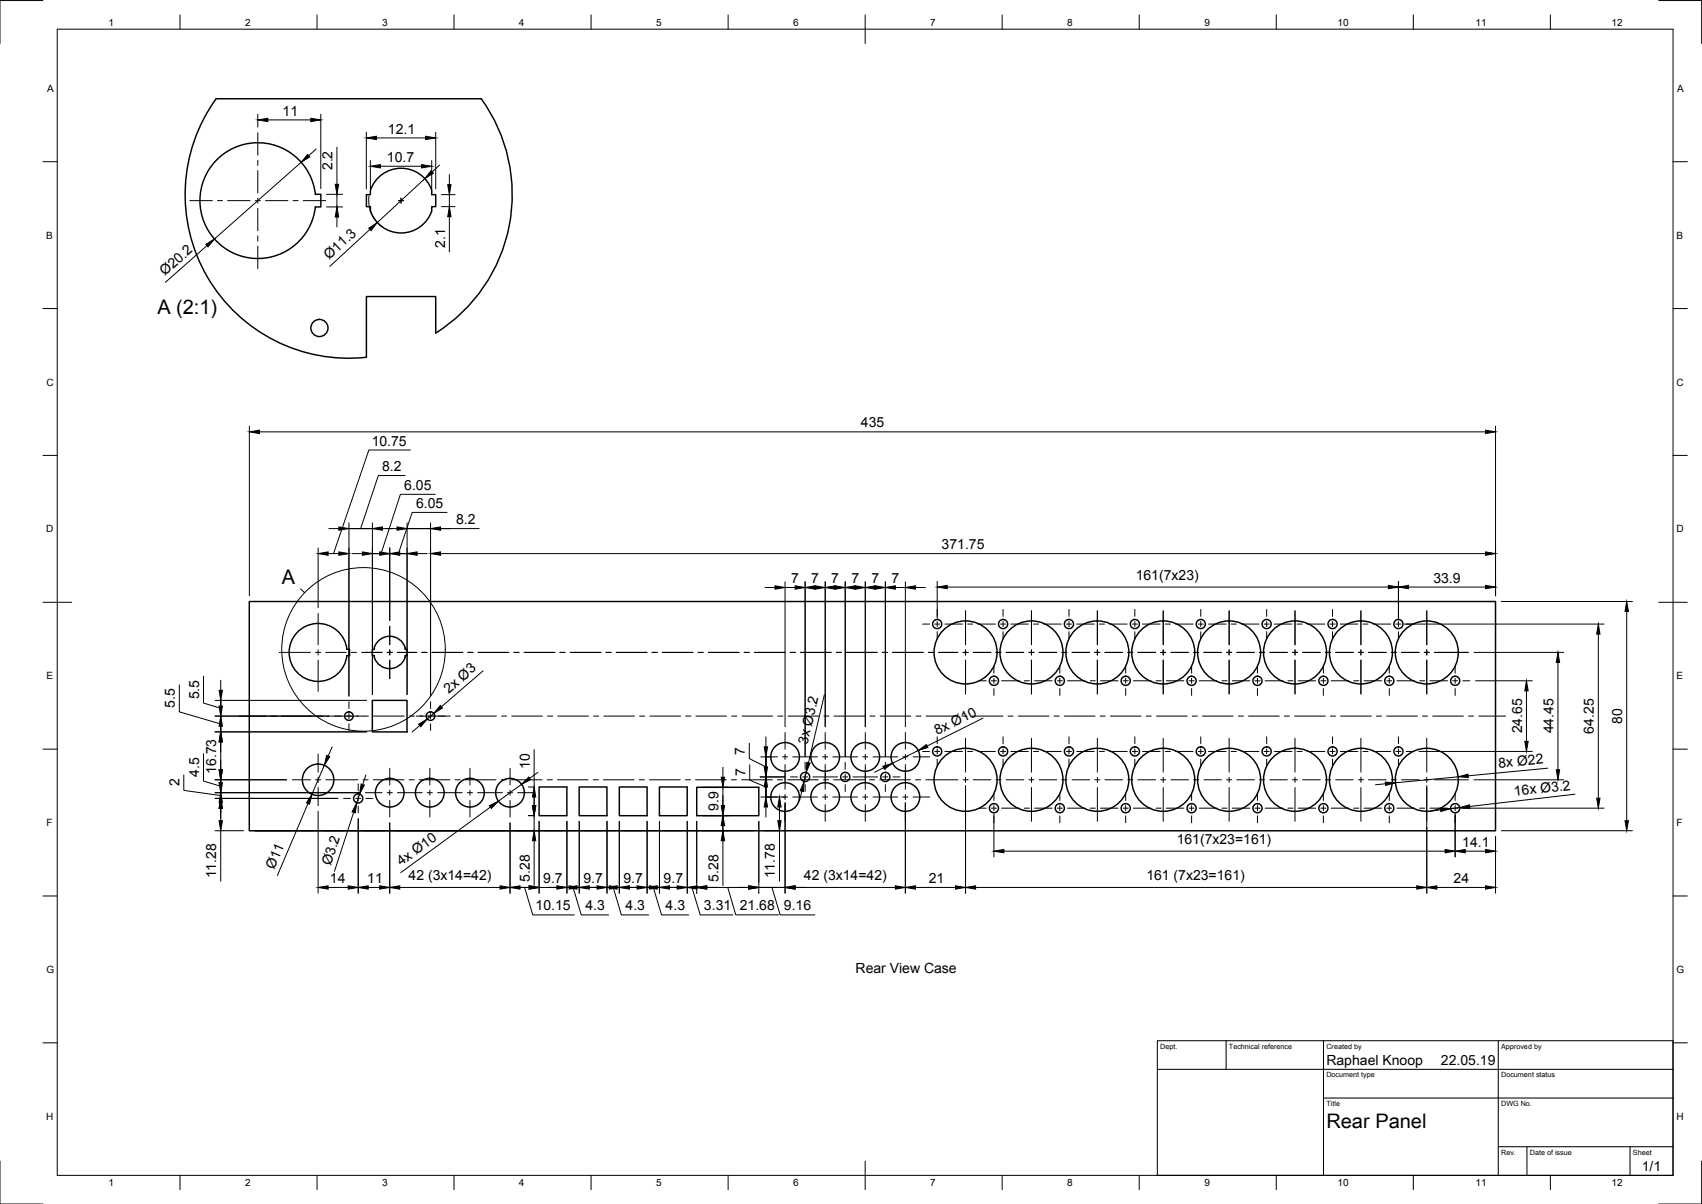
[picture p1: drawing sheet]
<svg xmlns="http://www.w3.org/2000/svg" width="594mm" height="420mm" viewBox="0 0 594 420" stroke-linecap="round" stroke-linejoin="round" font-family="sans-serif">
<!-- layer: Sichtbar -->
<g fill="none" stroke="#000" stroke-width=".51">
<path d="M75.4 34.5h92.6a57.1 57.1 0 0 1-15.9 81.7v-12.7h-24.2v21.2a57.1 57.1 0 0 1-55.5-28.1 57.1 57.1 0 0 1 3-62.1zM110.1 72.2a20.2 20.2 0 0 1-30.8 14.9 20.2 20.2 0 0 1 0-34.2 20.2 20.2 0 0 1 30.8 14.9h1.9v4.4h-1.9M131.7 62.4a11.3 11.3 0 0 1 19 4v1.5h1.4v4.2h-1.4a7.3 7.3 0 0 1-2.4 5.6 11.3 11.3 0 0 1-19-4.1v-1.5h-1.4v-4.2h1.4a7.6 7.6 0 0 1 2.4-5.5zM87 209.9h435v80h-435zM121.1 226.6h.9v2.2h-.9M121.1 226.6a10.1 10.1 0 0 0-15.4-7.5 10.1 10.1 0 0 0 0 17.1 10.1 10.1 0 0 0 15.4-7.4M130.7 225.9v.7h-.7v2.1h.7v.8M130.7 225.9a5.6 5.6 0 0 1 5.3-3.9 5.6 5.6 0 0 1 5.4 3.9v.7h.7v2.1h-.7a5.5 5.5 0 0 1-4.3 4.5 5.5 5.5 0 0 1-5.7-2.3l-.7-1.4M130 244.4h12.1v11h-12.1zM188.2 274.6h9.7v10h-9.7zM202.2 274.6h9.7v10h-9.7zM216.2 274.6h9.7v10h-9.7z"/>
<path d="M230.2 274.6h9.7v10h-9.7zM243.2 274.7h21.7v9.9h-21.7z"/>
<circle cx="111.5" cy="114.5" r="3"/>
<circle cx="327.1" cy="217.8" r="1.6"/>
<circle cx="350.1" cy="217.8" r="1.6"/>
<circle cx="373.1" cy="217.8" r="1.6"/>
<circle cx="396.1" cy="217.8" r="1.6"/>
<circle cx="419.1" cy="217.8" r="1.6"/>
<circle cx="442.1" cy="217.8" r="1.6"/>
<circle cx="465.1" cy="217.8" r="1.6"/>
<circle cx="488.1" cy="217.8" r="1.6"/>
<circle cx="337" cy="227.7" r="11"/>
<circle cx="346.9" cy="237.6" r="1.6"/>
<circle cx="360" cy="227.7" r="11"/>
<circle cx="369.9" cy="237.6" r="1.6"/>
<circle cx="383" cy="227.7" r="11"/>
<circle cx="392.9" cy="237.6" r="1.6"/>
<circle cx="406" cy="227.7" r="11"/>
<circle cx="415.9" cy="237.6" r="1.6"/>
<circle cx="429" cy="227.7" r="11"/>
<circle cx="438.9" cy="237.6" r="1.6"/>
<circle cx="452" cy="227.7" r="11"/>
<circle cx="461.9" cy="237.6" r="1.6"/>
<circle cx="475" cy="227.7" r="11"/>
<circle cx="484.9" cy="237.6" r="1.6"/>
<circle cx="498" cy="227.7" r="11"/>
<circle cx="507.9" cy="237.6" r="1.6"/>
<circle cx="121.8" cy="249.9" r="1.49"/>
<circle cx="150.3" cy="249.9" r="1.49"/>
<circle cx="111" cy="272.1" r="5.5"/>
<circle cx="125" cy="278.6" r="1.6"/>
<circle cx="136" cy="276.6" r="5"/>
<circle cx="150" cy="276.6" r="5"/>
<circle cx="164" cy="276.6" r="5"/>
<circle cx="178" cy="276.6" r="5"/>
<circle cx="274" cy="278.1" r="5"/>
<circle cx="274" cy="264.1" r="5"/>
<circle cx="281" cy="271.1" r="1.6"/>
<circle cx="288" cy="278.1" r="5"/>
<circle cx="288" cy="264.1" r="5"/>
<circle cx="295" cy="271.1" r="1.6"/>
<circle cx="302" cy="264.1" r="5"/>
<circle cx="302" cy="278.1" r="5"/>
<circle cx="309" cy="271.1" r="1.6"/>
<circle cx="316" cy="264.1" r="5"/>
<circle cx="316" cy="278.1" r="5"/>
<circle cx="327.1" cy="262.2" r="1.6"/>
<circle cx="337" cy="272.1" r="11"/>
<circle cx="350.1" cy="262.2" r="1.6"/>
<circle cx="360" cy="272.1" r="11"/>
<circle cx="373.1" cy="262.2" r="1.6"/>
<circle cx="383" cy="272.1" r="11"/>
<circle cx="396.1" cy="262.2" r="1.6"/>
<circle cx="406" cy="272.1" r="11"/>
<circle cx="419.1" cy="262.2" r="1.6"/>
<circle cx="429" cy="272.1" r="11"/>
<circle cx="442.1" cy="262.2" r="1.6"/>
<circle cx="452" cy="272.1" r="11"/>
<circle cx="465.1" cy="262.2" r="1.6"/>
<circle cx="475" cy="272.1" r="11"/>
<circle cx="488.1" cy="262.2" r="1.6"/>
<circle cx="498" cy="272.1" r="11"/>
<circle cx="346.9" cy="282" r="1.6"/>
<circle cx="369.9" cy="282" r="1.6"/>
<circle cx="392.9" cy="282" r="1.6"/>
<circle cx="415.9" cy="282" r="1.6"/>
<circle cx="438.9" cy="282" r="1.6"/>
<circle cx="461.9" cy="282" r="1.6"/>
<circle cx="484.9" cy="282" r="1.6"/>
<circle cx="507.9" cy="282" r="1.6"/>
</g>
<!-- layer: Border -->
<g fill="none" stroke="#000" stroke-width=".35">
<path d="M15 .2h-15v15M20 10.2h564v400h-564zM62.8 5.2v5M110.7 5.2v5M158.5 5.2v5M206.3 5.2v5M254.1 5.2v5M302 5.2v10M349.8 5.2v5M397.6 5.2v5M445.5 5.2v5M493.3 5.2v5"/>
<path d="M541.1 5.2v5M579 .2h15v15M15 56.4h5M584 56.4h5M15 107.7h5M584 107.7h5M15 158.9h5M584 158.9h5M15 210.2h10M579 210.2h10M15 261.4h5M584 261.4h5"/>
<path d="M15 312.7h5M584 312.7h5M15 363.9h5M584 363.9h5M0 405.2v15h15M62.8 410.2v5M110.7 410.2v5M158.5 410.2v5M206.3 410.2v5M254.1 410.2v5M302 405.2v10M349.8 410.2v5"/>
<path d="M397.6 410.2v5M445.5 410.2v5M493.3 410.2v5M541.1 410.2v5M594 405.2v15h-15"/>
</g>
<!-- layer: TitleBlock -->
<path d="M404 363.2h180v47h-180zM404 373.2h180M428 363.2v10M462 363.2v47M523 363.2v47M462 383.2h122M523 400.2h61M533 400.2v10M569 400.2v10" fill="none" stroke="#000" stroke-width=".36"/>
<!-- layer: Dimensions -->
<g fill="none" stroke="#000" stroke-width=".35">
<path d="M90 39.9v4.4M112 39.9v25.9M93.5 41.8h15M105.1 56.6l-30.3 26.8M110.4 52l-2.7 2.3M117.6 51.4v12.9M127.9 46.1v19.8M129.3 56v9.9M131.4 48.1h17.2M132.8 58h14.4M150.7 56v9.9M152.1 46.1v19.8"/>
<path d="M153.4 57.6l-2.5 2.4M114 67.8h5.6M114 72.2h5.6M117.6 67.8v4.4M117.6 75.7v3.5M128.8 68.3a11.3 11.3 0 0 0 4.4 10.7M148.3 62.4l-16.6 15.3M154.1 67.9h4.8M154.1 72.1h4.8M156.8 60.9v3.5M156.8 67.9v4.2M156.8 75.6v12.3"/>
<path d="M72.2 85.7l-14.5 12.8M129.1 80.1l-14 12.9M87 148.7v59.2M90.5 150.7h428M143.3 157h-14.5l-12.4 36.2M522 148.7v59.2M141.4 165.9h-9.3l-6.2 18.6M151.9 172.5h-12.1l-6.8 20.7M156 178.8h-12.1l-4.8 14.4M111 191.2v20.9M114.5 193.2h3.8M114.8 184.5h3.5"/>
<path d="M121.8 182.5v60.4M123 193.2h3.5M129 193.2h3.5M130 184.5h-8.2h8.2M130 182.5v59.9M133.5 184.5h5.1M136 193.2h-6h6M136 191.2v25.3M139.5 193.2h3.5M142.1 193.2h-6.1h6.1M142.1 182.5v59.9M145.6 193.2h3.5"/>
<path d="M150.3 184.5h-8.2h8.2M150.3 182.5v60.4M150.3 184.5h17M153.8 193.2h364.7M267 205h3.5M274 203v50.6M274 205h42M281 203v61M288 203v50.6M295 203v61M302 203v50.6M309 203v61"/>
<path d="M316 203v50.6M319.5 205h3.5M327.1 202.9v12.9M330.6 204.9h154M488.1 202.9v12.9M490.1 217.8h69.8M491.6 204.9h26.9M524 209.9h45.8M567.8 213.4v73M62.6 239v9.4l14.4 4.2M71 235.9v9.4l6 1.9M77 237.4v3.5"/>
<path d="M168.6 234.1l-14.5 12.5M514.5 227.7h31.3M515 237.6h19.8M543.8 231.2v37.4M557.9 221.3v57.2M75.1 255.4h52.9M75.1 249.9h39.7M75.1 244.4h52.9M77 255.4v-5.5v5.5M77 249.9v-5.5v5.5M77 242.9v3.5M77 253.4v3.5"/>
<path d="M77 258.9v9.7M146.5 253.2l-2.7 2.3M151.4 248.9l-2.3 2M261.5 259.4v5.3l5.8 2.9v-3.5M267.3 257.1v3.5M287.7 242.4l-5.5 23.8M343.1 250.6l-19.5 9.7M532.8 241.1v17.6M64.2 270.4v5.4l12.8 1.8M71 263v9.6l6 1.8M75.1 272.1h24.9M75.1 278.6h42.8"/>
<path d="M75.1 276.6h50.4M77 278.6v-2v2M77 276.6v-4.5v4.5M77 269.6v3.5M113.2 267.1l-4.3 10.1M115.9 260.6l-1.3 3.2M125.5 277.1l-1 3M127.7 270.4l-1.1 3.4M182.1 273.7l-8.1 5.9M184.4 274.6h1.8M186.4 261.6v13M186.4 277.6v3.5"/>
<path d="M187.7 269.5l-2.8 2.1M245.2 274.7h9.1M252.3 267.7v3.5M252.3 274.7v16.9M261.7 266.9v5.3l5.6 2.4v3.5M265.3 271.1h8.6M267.3 278.1v-7v7M267.3 271.1v-7v7M267.5 278.1h6.6M267.5 264.1h1.8M279.9 276.1l-.8 3.4M281.4 269.6l-.7 3.1"/>
<path d="M308.4 267.9l-3.1 1.6M320.5 261.9l-8.9 4.5M337 274.1v37.6M483.6 273.5l-3.5 .4M495.2 262.2h39.6M498 274.1v37.6M509 271.1l-21.9 2.1M514.5 272.1h31.3M540.2 268.1l-27.8 2.6M549.7 277.2l-36.7 4.2M75.1 289.9h9.9M77 280.1v6.3"/>
<path d="M77 289.9v17.6M89 289.9h174.1M107.5 280.4l-10.7 25.1M111 283.1v28.6M123.4 283.5l-6.7 20.6M125 285.7v26M136 287.1v24.6M171.2 281.6l-31.3 22.9M178 287.1v24.6M184.4 284.6h1.8M186.4 284.6v5.3M186.4 293.4v15.6"/>
<path d="M188.2 286.6v25.1M197.9 286.6v25.1M202.2 286.6v25.1M211.9 286.6v25.1M216.2 286.6v25.1M225.9 286.6v25.1M230.2 286.6v25.1M239.9 286.6v25.1M243.2 286.6v25.1M245.2 284.6h9.1M252.3 293.4v15.6M264.9 286.6v25.1"/>
<path d="M266.6 289.9h5.7M267.3 281.6v3.5M272.1 281.6v4.8M272.1 289.9v17.6M274 280.1v31.6M316 280.1v31.6M346.9 284v15M350.4 297h154M502.9 282.6l-3.5 .4M507.9 284v15M509.5 281.8l-3.2 .4M509.9 282h50"/>
<path d="M511.4 297h7.1M522 291.9v19.8M524 289.9h45.8M114.5 309.7h7M128.5 309.7h4M139.5 309.7h35M181.2 309.7h3.5M183.1 309.7l2.9 9.6h14.5M188.2 309.7h10.5M200 309.7l2.9 9.6h9.5M201.4 309.7h11.3M202.2 309.7h-4.3h4.3"/>
<path d="M214 309.7l2.9 9.6h9.5M215.4 309.7h11.3M216.2 309.7h-4.3h4.3M228 309.7l2.9 9.6h9.5M229.4 309.7h10.5M230.2 309.7h-4.3h4.3M241.5 309.7l2.9 9.6h11.4M243.2 309.7h-3.3h3.3M243.4 309.7h18M254 309.7l2.8 9.6h15M269.5 309.7l2.8 9.6h12.1M274 309.7h-9.1h9.1"/>
<path d="M277.5 309.7h35M319.5 309.7h14M340.5 309.7h154M501.5 309.7h17"/>
</g>
<g fill="#000" stroke="#000" stroke-width=".35">
<path d="M90 41.8l3.5-.5v1.1zM107.4 53.9l.7 .9-3 1.8zM108.5 41.3l3.5 .5-3.5 .6zM127.9 48.1l3.5-.6v1.2zM129.3 58l3.5-.6v1.2zM147.2 57.4l3.5 .6-3.5 .6zM148.6 47.5l3.5 .6-3.5 .6zM150.5 59.6l.8 .8-3 2zM117.6 72.2l.6 3.5h-1.2zM117 64.3h1.2l-.6 3.5zM128.7 79.6l3-1.9-2.2 2.8zM156.3 64.4h1.1l-.6 3.5z"/>
<path d="M156.8 72.1l.6 3.5h-1.1zM71.8 85.3l3-1.9-2.2 2.7zM87 150.7l3.5-.6v1.2zM518.5 150.1l3.5 .6-3.5 .6zM111 193.2l3.5-.6v1.2zM118.3 183.9l3.5 .6-3.5 .5zM118.3 192.6l3.5 .6-3.5 .6zM126.5 192.6l3.5 .6-3.5 .6zM132.5 192.6l3.5 .6-3.5 .6zM130 184.5l3.5-.6v1.1zM138.6 183.9l3.5 .6-3.5 .5zM136 193.2l3.5-.6v1.2z"/>
<path d="M142.1 193.2l3.5-.6v1.2zM150.3 193.2l3.5-.6v1.2zM150.3 184.5l3.5-.6v1.1zM518.5 192.6l3.5 .6-3.5 .6zM270.5 204.4l3.5 .6-3.5 .6zM277.5 204.4l3.5 .6-3.5 .6zM284.5 204.4l3.5 .6-3.5 .6zM281 205l3.5-.6v1.2zM291.5 204.4l3.5 .6-3.5 .6zM288 205l3.5-.6v1.2zM298.5 204.4l3.5 .6-3.5 .6zM295 205l3.5-.6v1.2z"/>
<path d="M305.5 204.4l3.5 .6-3.5 .6zM302 205l3.5-.6v1.2zM309 205l3.5-.6v1.2zM316 205l3.5-.6v1.2zM327.1 204.9l3.5-.6v1.1zM484.6 204.3l3.5 .6-3.5 .5zM488.1 204.9l3.5-.6v1.1zM518.5 204.3l3.5 .6-3.5 .5zM567.8 209.9l.6 3.5h-1.2zM543.8 227.7l.6 3.5h-1.2zM557.9 217.8l.6 3.5h-1.2zM77 255.4l.6 3.5h-1.1z"/>
<path d="M76.5 246.4h1.1l-.6 3.5zM77 249.9l.6 3.5h-1.1zM76.5 240.9h1.1l-.6 3.5zM146.1 252.7l3-1.8-2.2 2.7zM153.7 246.2l.8 .9-3.1 1.8zM320.5 261.9l2.9-2.1 .5 1.1zM532.2 258.7h1.2l-.6 3.5zM532.8 237.6l.6 3.5h-1.2zM76.5 273.1h1.1l-.6 3.5zM76.5 268.6h1.1l-.6 3.5zM114 263.6l1.1 .5-1.9 3zM126 273.6l1.2 .4-1.7 3.1z"/>
<path d="M184.6 271.1l.6 1-3.1 1.6zM186.4 274.6l.6 3.5h-1.2zM251.7 271.2h1.2l-.6 3.5zM266.7 267.6h1.2l-.6 3.5zM267.3 271.1l.6 3.5h-1.2zM266.7 260.6h1.2l-.6 3.5zM280.7 272.7l-.3 3.5-1.1-.3zM281.6 266l1.2 .3-1.4 3.3zM308.2 267.4l3.4-1-2.9 2zM483.5 272.9l3.6 .3-3.5 .9zM509 271.1l3.4-.9 .1 1.1zM543.2 268.6h1.2l-.6 3.5z"/>
<path d="M557.3 278.5h1.2l-.6 3.5zM77 278.6l.6 3.5h-1.1zM76.5 286.4h1.1l-.6 3.5zM77 276.6l.6 3.5h-1.1zM108.9 277.2l-.9 3.4-1-.4zM124.5 280.1l-.5 3.6-1.1-.4zM170.8 281.2l3.2-1.6-2.5 2.5zM185.8 281.1h1.2l-.6 3.5zM186.4 289.9l.6 3.5h-1.2zM251.7 281.1h1.2l-.6 3.5zM252.3 289.9l.6 3.5h-1.2zM252.3 284.6l.6 3.5h-1.2z"/>
<path d="M267.3 278.1l.6 3.5h-1.2zM272.1 278.1l.5 3.5h-1.1zM271.5 286.4h1.1l-.5 3.5zM346.9 297l3.5-.6v1.2zM502.8 282l3.5 .2-3.4 1zM504.4 296.4l3.5 .6-3.5 .6zM507.9 297l3.5-.6v1.2zM509.5 281.8l3.4-.9 .2 1.1zM518.5 296.4l3.5 .6-3.5 .6zM567.2 286.4h1.2l-.6 3.5zM111 309.7l3.5-.6v1.2zM121.5 309.1l3.5 .6-3.5 .6z"/>
<path d="M125 309.7l3.5-.6v1.2zM132.5 309.1l3.5 .6-3.5 .6zM136 309.7l3.5-.6v1.2zM174.5 309.1l3.5 .6-3.5 .6zM178 309.7l3.5-.6v1.2zM184.7 309.1l3.5 .6-3.5 .6zM194.4 309.1l3.5 .6-3.5 .6zM198.7 309.1l3.5 .6-3.5 .6zM197.9 309.7l3.5-.6v1.2zM202.2 309.7l3.5-.6v1.2zM208.4 309.1l3.5 .6-3.5 .6zM212.7 309.1l3.5 .6-3.5 .6z"/>
<path d="M211.9 309.7l3.5-.6v1.2zM216.2 309.7l3.5-.6v1.2zM222.4 309.1l3.5 .6-3.5 .6zM226.7 309.1l3.5 .6-3.5 .6zM225.9 309.7l3.5-.6v1.2zM230.2 309.7l3.5-.6v1.2zM236.4 309.1l3.5 .6-3.5 .6zM239.9 309.7l3.5-.6v1.2zM243.2 309.7l3.5-.6v1.2zM261.4 309.1l3.5 .6-3.5 .6zM274 309.7l3.5-.6v1.2zM312.5 309.1l3.5 .6-3.5 .6z"/>
<path d="M316 309.7l3.5-.6v1.2zM333.5 309.1l3.5 .6-3.5 .6zM337 309.7l3.5-.6v1.2zM494.5 309.1l3.5 .6-3.5 .6zM498 309.7l3.5-.6v1.2zM518.5 309.1l3.5 .6-3.5 .6z"/>
</g>
<!-- layer: Center Lines -->
<g fill="none" stroke="#000" stroke-width=".35">
<path d="M90 46.3v7.9M90 55.9v1.8M90 59.5v7.9M66.3 70h7.8M75.9 70h1.8M79.5 70h7.8M89.1 70h1.8M90 69.1v1.8M90 72.7v7.8M92.7 70h7.8M102.3 70h1.8M105.9 70h7.8"/>
<path d="M139.1 70h1.8M140 69.1v1.8M90 82.3v1.8M90 85.9v7.8M111 214.1v10.9M136 218.5v6.5M322 217.8h2.4M326.2 217.8h1.8M327.1 212.7v2.4M327.1 216.9v1.8M329.8 217.8h6.1M337 213.2v11.8"/>
<path d="M337.7 217.8h1.8M341.3 217.8h6.2M349.2 217.8h1.8M350.1 212.7v2.4M350.1 216.9v1.8M352.8 217.8h6.1M360 213.2v11.8M360.7 217.8h1.8M364.3 217.8h6.1M372.2 217.8h1.8M373.1 212.7v2.4M373.1 216.9v1.8"/>
<path d="M375.8 217.8h6.2M383 213.2v11.8M383.7 217.8h1.8M387.3 217.8h6.1M395.2 217.8h1.8M396.1 212.7v2.4M396.1 216.9v1.8M398.8 217.8h6.1M406 213.2v11.8M406.7 217.8h1.8M410.3 217.8h6.1M418.2 217.8h1.8"/>
<path d="M419.1 212.7v2.4M419.1 216.9v1.8M421.8 217.8h6.1M429 213.2v11.8M429.7 217.8h1.8M433.3 217.8h6.1M441.2 217.8h1.8M442.1 212.7v2.4M442.1 216.9v1.8M444.8 217.8h6.1M452 213.2v11.8M452.7 217.8h1.8"/>
<path d="M456.3 217.8h6.1M464.2 217.8h1.8M465.1 212.7v2.4M465.1 216.9v1.8M467.8 217.8h6.1M475 213.2v11.8M475.7 217.8h1.8M479.3 217.8h6.1M487.2 217.8h1.8M488.1 212.7v2.4M488.1 216.9v1.8M490.8 217.8h2.4"/>
<path d="M498 213.2v11.8M97.4 227.7h11M110.1 227.7h1.8M111 226.8v1.8M111 230.4v10.9M113.7 227.7h7.2M122.6 227.7h1.8M126.2 227.7h7.1M135.1 227.7h1.8M136 226.8v1.8M136 230.4v6.4M138.7 227.7h6.8"/>
<path d="M147.2 227.7h1.8M150.8 227.7h10.7M163.3 227.7h1.8M166.9 227.7h10.7M179.4 227.7h1.8M182.9 227.7h10.8M195.5 227.7h1.7M199 227.7h10.7M211.5 227.7h1.8M215.1 227.7h10.7M227.6 227.7h1.8M231.2 227.7h10.7"/>
<path d="M243.7 227.7h1.7M247.2 227.7h10.8M259.7 227.7h1.8M263.3 227.7h10.7M275.8 227.7h1.8M279.4 227.7h10.7M291.9 227.7h1.8M295.5 227.7h10.7M308 227.7h1.8M311.5 227.7h10.7M324 227.7h1.8M327.1 220.5v2.4"/>
<path d="M327.6 227.7h6.7M336.1 227.7h1.8M337 226.8v1.8M337 230.4v11.8M339.7 227.7h6.1M341.8 237.6h2.5M346 237.6h1.8M346.9 232.5v2.4M346.9 236.7v1.8M347.6 227.7h1.8M349.6 237.6h6.1M350.1 220.5v2.4"/>
<path d="M351.2 227.7h6.1M357.5 237.6h1.8M359.1 227.7h1.8M360 226.8v1.8M360 230.4v11.8M361.1 237.6h6.1M362.7 227.7h6.2M369 237.6h1.8M369.9 232.5v2.4M369.9 236.7v1.8M370.6 227.7h1.8M372.6 237.6h6.1"/>
<path d="M373.1 220.5v2.4M374.2 227.7h6.1M380.5 237.6h1.8M382.1 227.7h1.8M383 226.8v1.8M383 230.4v11.8M384.1 237.6h6.1M385.7 227.7h6.1M392 237.6h1.8M392.9 232.5v2.4M392.9 236.7v1.8M393.6 227.7h1.8"/>
<path d="M395.6 237.6h6.1M396.1 220.5v2.4M397.2 227.7h6.2M403.5 237.6h1.8M405.1 227.7h1.8M406 226.8v1.8M406 230.4v11.8M407.1 237.6h6.1M408.7 227.7h6.1M415 237.6h1.8M415.9 232.5v2.4M415.9 236.7v1.8"/>
<path d="M416.6 227.7h1.8M418.6 237.6h6.2M419.1 220.5v2.4M420.2 227.7h6.1M426.5 237.6h1.8M428.1 227.7h1.8M429 226.8v1.8M429 230.4v11.8M430.1 237.6h6.1M431.7 227.7h6.1M438 237.6h1.8M438.9 232.5v2.4"/>
<path d="M438.9 236.7v1.8M439.6 227.7h1.8M441.6 237.6h6.1M442.1 220.5v2.4M443.2 227.7h6.1M449.5 237.6h1.8M451.1 227.7h1.8M452 226.8v1.8M452 230.4v11.8M453.1 237.6h6.1M454.7 227.7h6.1M461 237.6h1.8"/>
<path d="M461.9 232.5v2.4M461.9 236.7v1.8M462.6 227.7h1.8M464.6 237.6h6.1M465.1 220.5v2.4M466.2 227.7h6.1M472.5 237.6h1.8M474.1 227.7h1.8M475 226.8v1.8M475 230.4v11.8M476.1 237.6h6.1M477.7 227.7h6.1"/>
<path d="M484 237.6h1.8M484.9 232.5v2.4M484.9 236.7v1.8M485.6 227.7h1.8M487.6 237.6h6.1M488.1 220.5v2.4M489.2 227.7h6.1M495.5 237.6h1.8M497.1 227.7h1.8M498 226.8v1.8M498 230.4v11.8M499.1 237.6h6.1"/>
<path d="M500.7 227.7h11.8M507 237.6h1.8M507.9 232.5v2.4M507.9 236.7v1.8M510.6 237.6h2.4M83.5 249.9h9.4M94.7 249.9h1.8M98.3 249.9h10.7M110.8 249.9h1.7M114.3 249.9h14.3M121.8 244.9v2.3M121.8 249v1.8"/>
<path d="M121.8 252.6v2.3M130.4 249.9h10.7M142.9 249.9h1.8M145.3 249.9h11.9M150.3 244.9v2.3M150.3 249v1.8M150.3 252.6v2.3M159 249.9h1.8M162.5 249.9h10.8M175 249.9h1.8M178.6 249.9h10.7M191.1 249.9h1.8"/>
<path d="M194.7 249.9h10.7M207.2 249.9h1.8M210.8 249.9h10.7M223.3 249.9h1.8M226.8 249.9h10.8M239.3 249.9h1.8M242.9 249.9h10.7M255.4 249.9h1.8M259 249.9h10.7M271.5 249.9h1.8M274 255.6v5.9M275.1 249.9h10.7"/>
<path d="M287.6 249.9h1.7M288 255.6v5.9M291.1 249.9h10.8M302 255.6v5.9M303.6 249.9h1.8M307.2 249.9h10.7M316 255.6v5.9M319.7 249.9h1.8M323.3 249.9h10.7M327.1 257.1v2.4M335.8 249.9h1.8M337 257.6v11.9"/>
<path d="M339.3 249.9h10.8M346.9 240.3v2.4M350.1 257.1v2.4M351.9 249.9h1.7M355.4 249.9h10.7M360 257.6v11.9M367.9 249.9h1.8M369.9 240.3v2.4M371.5 249.9h10.7M373.1 257.1v2.4M383 257.6v11.9M384 249.9h1.8"/>
<path d="M387.6 249.9h10.7M392.9 240.3v2.4M396.1 257.1v2.4M400.1 249.9h1.7M403.6 249.9h10.8M406 257.6v11.9M415.9 240.3v2.4M416.1 249.9h1.8M419.1 257.1v2.4M419.7 249.9h10.7M429 257.6v11.9M432.2 249.9h1.8"/>
<path d="M435.8 249.9h10.7M438.9 240.3v2.4M442.1 257.1v2.4M448.3 249.9h1.8M451.9 249.9h10.7M452 257.6v11.9M461.9 240.3v2.4M464.4 249.9h1.8M465.1 257.1v2.4M467.9 249.9h10.7M475 257.6v11.9M480.4 249.9h1.8"/>
<path d="M484 249.9h10.7M484.9 240.3v2.4M488.1 257.1v2.4M496.5 249.9h1.8M498 257.6v11.9M500.1 249.9h10.7M507.9 240.3v2.4M512.6 249.9h1.8M516.1 249.9h9.4M102 272.1h6.4M110.1 272.1h1.8M111 263.1v6.4"/>
<path d="M111 271.2v1.8M111 274.8v6.3M113.7 272.1h11.2M119.9 278.6h2.4M124.1 278.6h1.8M125 273.5v2.4M125 277.7v1.8M126.7 272.1h1.8M127.5 276.6h5.8M127.7 278.6h2.4M130.3 272.1h10.7M135.1 276.6h1.8"/>
<path d="M136 268.1v5.8M136 275.7v1.8M136 279.3v5.8M138.7 276.6h8.7M142.8 272.1h1.7M146.3 272.1h10.8M149.1 276.6h1.8M150 268.1v5.8M150 275.7v1.8M150 279.3v5.8M152.7 276.6h8.7M158.8 272.1h1.8"/>
<path d="M162.4 272.1h10.7M163.1 276.6h1.8M164 268.1v5.8M164 275.7v1.8M164 279.3v5.8M166.7 276.6h8.6M174.9 272.1h1.8M177.1 276.6h1.8M178 268.1v5.8M178 275.7v1.8M178 279.3v5.8M178.5 272.1h10.7"/>
<path d="M180.7 276.6h5.8M191 272.1h1.8M194.6 272.1h10.7M207.1 272.1h1.8M210.6 272.1h10.7M223.1 272.1h1.8M226.7 272.1h10.7M239.2 272.1h1.8M242.8 272.1h10.7M255.3 272.1h1.8M258.8 272.1h10.8M265.5 278.1h5.9"/>
<path d="M265.5 264.1h5.9M271.4 272.1h1.7M273.1 278.1h1.8M273.1 264.1h1.8M274 263.2v1.8M274 266.8v8.6M274 277.2v1.8M274.9 272.1h10.7M275.9 271.1h2.4M276.7 278.1h8.6M276.7 264.1h8.6M280.1 271.1h1.8"/>
<path d="M281 266v2.5M281 270.2v1.8M281 273.8v2.4M283.7 271.1h8.7M287.1 278.1h1.8M287.1 264.1h1.8M287.4 272.1h1.8M288 263.2v1.8M288 266.8v8.6M288 277.2v1.8M290.7 278.1h8.6M290.7 264.1h8.6"/>
<path d="M291 272.1h10.7M294.1 271.1h1.8M295 266v2.5M295 270.2v1.8M295 273.8v2.4M297.7 271.1h8.6M301.1 278.1h1.8M301.1 264.1h1.8M302 263.2v1.8M302 266.8v8.6M302 277.2v1.8M303.5 272.1h1.8"/>
<path d="M304.7 278.1h8.7M304.7 264.1h8.7M307.1 272.1h10.7M308.1 271.1h1.8M309 266v2.5M309 270.2v1.8M309 273.8v2.4M311.7 271.1h2.4M315.1 278.1h1.8M315.1 264.1h1.8M316 263.2v1.8M316 266.8v8.6"/>
<path d="M316 277.2v1.8M318.7 278.1h5.8M318.7 264.1h5.8M319.6 272.1h1.8M322 262.2h2.4M323.2 272.1h11.1M326.2 262.2h1.8M327.1 261.3v1.8M327.1 264.9v2.4M329.8 262.2h6.1M336.1 272.1h1.8M337 271.2v1.8"/>
<path d="M337 274.8v11.8M337.7 262.2h1.8M339.7 272.1h6.1M341.3 262.2h6.2M346.9 276.9v2.5M347.6 272.1h1.8M349.2 262.2h1.8M350.1 261.3v1.8M350.1 264.9v2.4M351.2 272.1h6.1M352.8 262.2h6.1M359.1 272.1h1.8"/>
<path d="M360 271.2v1.8M360 274.8v11.8M360.7 262.2h1.8M362.7 272.1h6.2M364.3 262.2h6.1M369.9 276.9v2.5M370.6 272.1h1.8M372.2 262.2h1.8M373.1 261.3v1.8M373.1 264.9v2.4M374.2 272.1h6.1M375.8 262.2h6.2"/>
<path d="M382.1 272.1h1.8M383 271.2v1.8M383 274.8v11.8M383.7 262.2h1.8M385.7 272.1h6.1M387.3 262.2h6.1M392.9 276.9v2.5M393.6 272.1h1.8M395.2 262.2h1.8M396.1 261.3v1.8M396.1 264.9v2.4M397.2 272.1h6.2"/>
<path d="M398.8 262.2h6.1M405.1 272.1h1.8M406 271.2v1.8M406 274.8v11.8M406.7 262.2h1.8M408.7 272.1h6.1M410.3 262.2h6.1M415.9 276.9v2.5M416.6 272.1h1.8M418.2 262.2h1.8M419.1 261.3v1.8M419.1 264.9v2.4"/>
<path d="M420.2 272.1h6.1M421.8 262.2h6.1M428.1 272.1h1.8M429 271.2v1.8M429 274.8v11.8M429.7 262.2h1.8M431.7 272.1h6.1M433.3 262.2h6.1M438.9 276.9v2.5M439.6 272.1h1.8M441.2 262.2h1.8M442.1 261.3v1.8"/>
<path d="M442.1 264.9v2.4M443.2 272.1h6.1M444.8 262.2h6.1M451.1 272.1h1.8M452 271.2v1.8M452 274.8v11.8M452.7 262.2h1.8M454.7 272.1h6.1M456.3 262.2h6.1M461.9 276.9v2.5M462.6 272.1h1.8M464.2 262.2h1.8"/>
<path d="M465.1 261.3v1.8M465.1 264.9v2.4M466.2 272.1h6.1M467.8 262.2h6.1M474.1 272.1h1.8M475 271.2v1.8M475 274.8v11.8M475.7 262.2h1.8M477.7 272.1h6.1M479.3 262.2h6.1M484.9 276.9v2.5M485.6 272.1h1.8"/>
<path d="M487.2 262.2h1.8M488.1 261.3v1.8M488.1 264.9v2.4M489.2 272.1h6.1M490.8 262.2h2.4M497.1 272.1h1.8M498 271.2v1.8M498 274.8v11.8M500.7 272.1h11.8M507.9 276.9v2.5M125 281.3v2.4M274 280.8v5.8"/>
<path d="M288 280.8v5.8M302 280.8v5.8M316 280.8v5.8M341.8 282h2.5M346 282h1.8M346.9 281.1v1.8M346.9 284.7v2.4M349.6 282h6.1M357.5 282h1.8M361.1 282h6.1M369 282h1.8M369.9 281.1v1.8"/>
<path d="M369.9 284.7v2.4M372.6 282h6.1M380.5 282h1.8M384.1 282h6.1M392 282h1.8M392.9 281.1v1.8M392.9 284.7v2.4M395.6 282h6.1M403.5 282h1.8M407.1 282h6.1M415 282h1.8M415.9 281.1v1.8"/>
<path d="M415.9 284.7v2.4M418.6 282h6.2M426.5 282h1.8M430.1 282h6.1M438 282h1.8M438.9 281.1v1.8M438.9 284.7v2.4M441.6 282h6.1M449.5 282h1.8M453.1 282h6.1M461 282h1.8M461.9 281.1v1.8"/>
<path d="M461.9 284.7v2.4M464.6 282h6.1M472.5 282h1.8M476.1 282h6.1M484 282h1.8M484.9 281.1v1.8M484.9 284.7v2.4M487.6 282h6.1M495.5 282h1.8M499.1 282h6.1M507 282h1.8M507.9 281.1v1.8"/>
<path d="M507.9 284.7v2.4M510.6 282h2.4"/>
</g>
<!-- layer: Beschriftungen -->
<g fill="none" stroke="#000" stroke-width=".35">
<path d="M104.9 205.5l1.4 1.3"/>
<circle cx="126.9" cy="226.6" r="28.5"/>
</g>
<g font-size="7">
<text x="54.9" y="109.4">A (2:1)</text>
<text x="98.4" y="203.9">A</text>
<text x="463" y="393.7">Rear Panel</text>
</g>
<g font-size="4.9">
<text x="98.6" y="40.3">11</text>
<text x="135.4" y="46.6">12.1</text>
<text x="116.1" y="59.4" transform="rotate(-90 116.1 59.4)">2.2</text>
<text x="135.1" y="56.5">10.7</text>
<text x="155.4" y="86.5" transform="rotate(-90 155.4 86.5)">2.1</text>
<text x="114.9" y="90.8" transform="rotate(-43 114.9 90.8)">Ø11.3</text>
<text x="57.6" y="96.4" transform="rotate(-42 57.6 96.4)">Ø20.2</text>
<text x="300.5" y="149.2">435</text>
<text x="129.7" y="155.5">10.75</text>
<text x="133.4" y="164.4">8.2</text>
<text x="141.1" y="171">6.05</text>
<text x="145.2" y="177.3">6.05</text>
<text x="159.2" y="182.9">8.2</text>
<text x="328.7" y="191.6">371.75</text>
<text x="276.2" y="203.5">7</text>
<text x="283.2" y="203.5">7</text>
<text x="290.2" y="203.5">7</text>
<text x="297.2" y="203.5">7</text>
<text x="304.2" y="203.5">7</text>
<text x="311.2" y="203.5">7</text>
<text x="396.4" y="202.4">161(7x23)</text>
<text x="500.3" y="203.3">33.9</text>
<text x="69.5" y="244" transform="rotate(-90 69.5 244)">5.5</text>
<text x="156.7" y="242.1" transform="rotate(-41 156.7 242.1)">2x Ø3</text>
<text x="61" y="247.1" transform="rotate(-90 61 247.1)">5.5</text>
<text x="327.2" y="256.6" transform="rotate(-26 327.2 256.6)">8x Ø10</text>
<text x="531.3" y="256" transform="rotate(-90 531.3 256)">24.65</text>
<text x="542.2" y="255.9" transform="rotate(-90 542.2 255.9)">44.45</text>
<text x="556.3" y="256" transform="rotate(-90 556.3 256)">64.25</text>
<text x="566.3" y="252.6" transform="rotate(-90 566.3 252.6)">80</text>
<text x="260" y="263.4" transform="rotate(-90 260 263.4)">7</text>
<text x="281.9" y="259.9" transform="rotate(-77 281.9 259.9)">3x Ø3.2</text>
<text x="184.9" y="268.3" transform="rotate(-90 184.9 268.3)">10</text>
<text x="523.2" y="268" transform="rotate(-5 523.2 268)">8x Ø22</text>
<text x="62.7" y="274.4" transform="rotate(-90 62.7 274.4)">2</text>
<text x="69.5" y="271.1" transform="rotate(-90 69.5 271.1)">4.5</text>
<text x="75.5" y="270" transform="rotate(-90 75.5 270)">16.73</text>
<text x="260.2" y="270.9" transform="rotate(-90 260.2 270.9)">7</text>
<text x="528.7" y="277.9" transform="rotate(-7 528.7 277.9)">16x Ø3.2</text>
<text x="250.8" y="283.1" transform="rotate(-90 250.8 283.1)">9.9</text>
<text x="410.7" y="294.6">161(7x23=161)</text>
<text x="510.4" y="295.5">14.1</text>
<text x="95.7" y="303.6" transform="rotate(-67 95.7 303.6)">Ø11</text>
<text x="115.5" y="302.3" transform="rotate(-72 115.5 302.3)">Ø3.2</text>
<text x="140" y="302.2" transform="rotate(-36 140 302.2)">4x Ø10</text>
<text x="75.5" y="306.6" transform="rotate(-90 75.5 306.6)">11.28</text>
<text x="115.2" y="308.2">14</text>
<text x="128.2" y="308.2">11</text>
<text x="142.6" y="307.3">42 (3x14=42)</text>
<text x="184.9" y="307.7" transform="rotate(-90 184.9 307.7)">5.28</text>
<text x="189.6" y="308.1">9.7</text>
<text x="203.6" y="308.1">9.7</text>
<text x="217.6" y="308.1">9.7</text>
<text x="231.6" y="308.1">9.7</text>
<text x="250.8" y="307.7" transform="rotate(-90 250.8 307.7)">5.28</text>
<text x="270.5" y="306.6" transform="rotate(-90 270.5 306.6)">11.78</text>
<text x="280.6" y="307.3">42 (3x14=42)</text>
<text x="324.2" y="308.2">21</text>
<text x="400.1" y="307.3">161 (7x23=161)</text>
<text x="507.4" y="308.2">24</text>
<text x="186.9" y="317.7">10.15</text>
<text x="204.3" y="317.7">4.3</text>
<text x="218.4" y="317.7">4.3</text>
<text x="232.3" y="317.7">4.3</text>
<text x="245.7" y="317.7">3.31</text>
<text x="258.2" y="317.7">21.68</text>
<text x="273.6" y="317.7">9.16</text>
<text x="298.6" y="339.5">Rear View Case</text>
<text x="463" y="371.7">Raphael Knoop</text>
<text x="503" y="371.7">22.05.19</text>
<text x="573.1" y="408.8">1/1</text>
</g>
<g font-size="3.5">
<text x="37.9" y="8.9">1</text>
<text x="85.6" y="8.9">2</text>
<text x="133.4" y="8.9">3</text>
<text x="181.1" y="8.9">4</text>
<text x="229" y="8.9">5</text>
<text x="276.8" y="8.9">6</text>
<text x="324.7" y="8.9">7</text>
<text x="372.5" y="8.9">8</text>
<text x="420.4" y="8.9">9</text>
<text x="466.8" y="8.9">10</text>
<text x="515" y="8.9">11</text>
<text x="562.5" y="8.9">12</text>
<text x="16.4" y="32">A</text>
<text x="585.4" y="32">A</text>
<text x="16.2" y="83.3">B</text>
<text x="585.2" y="83.3">B</text>
<text x="16.2" y="134.6">C</text>
<text x="585.2" y="134.6">C</text>
<text x="16.2" y="185.8">D</text>
<text x="585.2" y="185.8">D</text>
<text x="16.2" y="237">E</text>
<text x="585.2" y="237">E</text>
<text x="16.2" y="288.3">F</text>
<text x="585.2" y="288.3">F</text>
<text x="16.2" y="339.6">G</text>
<text x="585.2" y="339.6">G</text>
<text x="16.2" y="390.8">H</text>
<text x="585.2" y="390.8">H</text>
<text x="37.9" y="413.9">1</text>
<text x="85.6" y="413.9">2</text>
<text x="133.4" y="413.9">3</text>
<text x="181.1" y="413.9">4</text>
<text x="229" y="413.9">5</text>
<text x="276.8" y="413.9">6</text>
<text x="324.7" y="413.9">7</text>
<text x="372.5" y="413.9">8</text>
<text x="420.4" y="413.9">9</text>
<text x="466.8" y="413.9">10</text>
<text x="515" y="413.9">11</text>
<text x="562.5" y="413.9">12</text>
</g>
<g font-size="2.5">
<text x="405" y="366">Dept.</text>
<text x="429" y="366">Technical reference</text>
<text x="463" y="366">Created by</text>
<text x="524" y="366">Approved by</text>
<text x="463" y="376">Document type</text>
<text x="524" y="376">Document status</text>
<text x="463" y="386">Title</text>
<text x="524" y="386">DWG No.</text>
<text x="524" y="403">Rev.</text>
<text x="534" y="403">Date of issue</text>
<text x="570" y="403">Sheet</text>
</g>
</svg>
